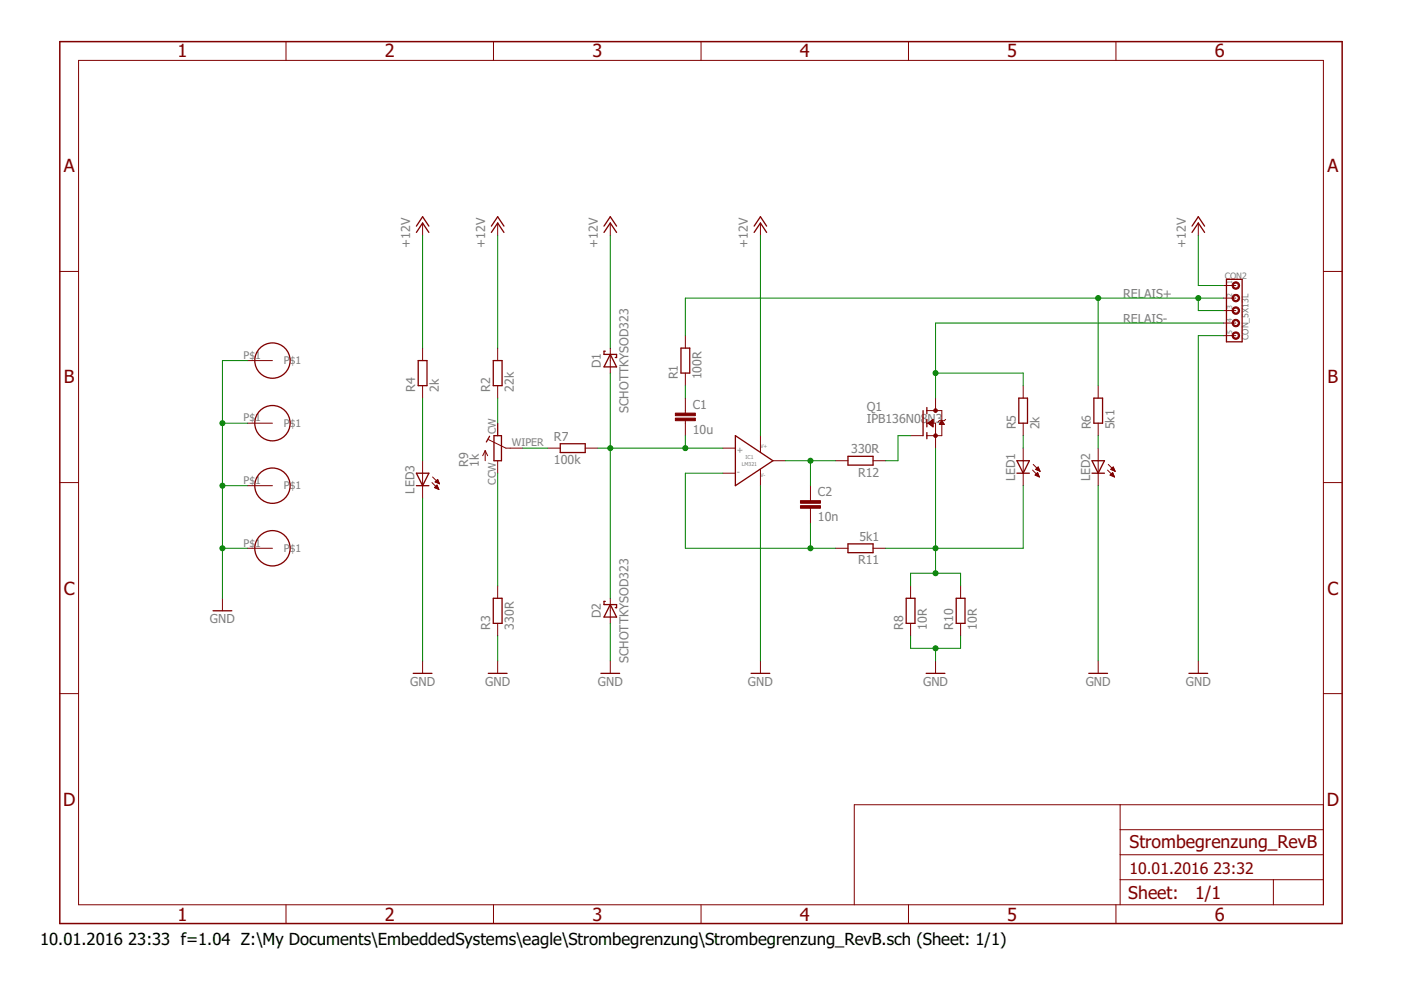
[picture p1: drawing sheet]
<svg xmlns="http://www.w3.org/2000/svg" width="297mm" height="210mm" viewBox="0 0 297 210" stroke-linecap="round" stroke-linejoin="round" font-family="sans-serif">
<g fill="none" stroke="#800000" stroke-width=".21">
<path d="M16.7 12.8h263.9v179h-263.9zM60.6 8.8v4M104.6 8.8v4M148.6 8.8v4M192.6 8.8v4M236.6 8.8v4M12.7 57.6h4M89.6 47.3v2.6M105.5 47.3v2.6M129.4 47.3v2.6M161.2 47.3v2.6M254.1 47.3v2.6"/>
<path d="M280.6 57.6h4M52.5 76.5h5.3M89.6 73.8v2.7M105.5 73.8v2.7M129.4 73.8v5.3M145.3 71.2v2.6M145.3 79.1v2.7M259.4 60.5h2.6M259.4 63.2h2.6M259.4 65.8h2.6M259.4 68.5h2.6M259.4 71.2h2.6"/>
<path d="M52.5 89.7h5.3M89.6 81.8v2.6M89.6 97.7v7.9M102.9 95.5v2.2M102.9 95.5l-.6 1.1M102.9 95.5l.5 1.1M103.5 93.2l3.8 1.8h3.5M105.5 81.8v2.6M105.5 89.7v2.7M105.5 97.7v2.6M116.1 95h2.7M124.1 95h2.6"/>
<path d="M145.3 84.4v3.2M145.3 89.2v3.2M153.3 95h2.6M161.2 92.4v3.4M161.2 99.5v3.5M163.9 97.7h2.6M177.1 97.7h2.7M185.1 97.7h2.6M193.1 92.4h2.6M196.5 89.7h1.9v5.3M196.5 87.1h3.2v5.3h-3.2M196.8 89.7l1-.8v1.6z"/>
<path d="M196.8 89.7h1M196.9 89.8h.9M197 89.6h.8M197.1 90h.7M197.1 89.5h.7M197.3 90.1h.5M197.3 89.3h.5M197.4 90.2h.4M197.5 89.2h.3M197.6 90.3h.2M197.7 89h.1M197.8 90.5h.1"/>
<path d="M197.8 88.9h.1M198.4 84.4v2.7M199.2 90h1M199.3 89.8h.8M199.3 89.7h.7M199.4 89.6h.5M199.5 89.5h.4M199.6 89.3h.2M199.7 89.2l.5 .8h-1zM200.5 88.9l-.3 .3h-1l-.3 .3M216.9 81.8v2.6M216.9 89.7v2.7"/>
<path d="M216.9 95v8M218.9 99.7l1.5 1.4M219.1 98.5l1.4 1.4M219.6 99.5l.5-.5 .4 .9zM219.6 99.5h.7M219.7 99.4h.6M219.8 99.6h.6M219.9 99.3h.3M220 99.1h.2M220.1 99.8h.3M220.4 99.9h.1M232.8 81.8v2.6"/>
<path d="M232.8 89.7v2.7M232.8 95v8M234.8 99.7l1.5 1.4M235 98.5l1.4 1.4M235.5 99.5l.5-.5 .4 .9zM235.5 99.5h.7M235.6 99.4h.6M235.7 99.6h.6M235.8 99.3h.3M235.9 99.1h.2M236 99.8h.3M236.3 99.9h.1"/>
<path d="M12.7 102.3h4M52.5 103h5.3M52.5 116.2h5.3M91.6 102.3l1.4 1.5M91.7 101.1l1.5 1.5M92.1 103.4l.5-.6 .4 1zM92.2 103.3h.7M92.3 102.2l.9 .4M92.3 102.2h.7M92.3 103.5h.6M92.3 103.2h.5M92.4 102h.6"/>
<path d="M92.4 103.1h.4M92.5 101.9h.4M92.5 102.3h.6M92.6 102.9h.1M92.6 103.6h.4M92.6 101.8h.2M92.8 101.7h.1M92.8 101.7l.4 .9M92.8 101.7l-.5 .5M92.8 102.4h.3M92.9 103.7h.1M93.1 102.6h.1"/>
<path d="M153.3 100.3h2.6M171.8 103v3.2M171.8 107.8v3.1M177.1 116.2h2.7M185.1 116.2h2.6M219.5 100.7l.5-.5 .4 .9zM219.5 100.6h.7M219.6 100.8h.6M219.6 100.5h.5M219.8 100.4h.3M219.9 100.9h.4M219.9 100.3h.1"/>
<path d="M220.2 101h.1M235.4 100.7l.5-.5 .4 .9zM235.4 100.6h.7M235.5 100.8h.6M235.6 100.5h.4M235.7 100.4h.3M235.8 100.9h.4M235.8 100.3h.1M236.1 101h.1M280.6 102.3h4M47.2 126.9v2.6M105.5 124.2v2.7"/>
<path d="M105.5 132.2v2.6M129.4 126.9v5.3M193.1 124.2v2.7M193.1 132.2v2.6M203.7 124.2v2.7M203.7 132.2v2.6M12.7 147.1h4M89.6 140.1v2.7M105.5 140.1v2.7M129.4 140.1v2.7M161.2 140.1v2.7M198.4 140.1v2.7"/>
<path d="M232.8 140.1v2.7M254.1 140.1v2.7M280.6 147.1h4M237.5 170.6v21.2M237.5 175.9h43.1M280.6 170.6h-99.5v21.2M60.6 191.8v4M104.6 191.8v4M148.6 191.8v4M192.6 191.8v4M236.6 191.8v4M237.5 186.5h43.1"/>
<path d="M237.5 181.2h43.1M270 186.5v5.3"/>
</g>
<path d="M12.7 8.8h271.9v187h-271.9z" fill="none" stroke="#800000" stroke-width=".32"/>
<g fill="none" stroke="#800000" stroke-width=".28">
<path d="M88.3 49.3l1.3-2 1.3 2M88.3 47.9l1.3-1.9 1.3 1.9M104.2 49.3l1.3-2 1.3 2M104.2 47.9l1.3-1.9 1.3 1.9M128.1 49.3l1.3-2 1.3 2M128.1 47.9l1.3-1.9 1.3 1.9M159.9 49.3l1.3-2 1.3 2M159.9 47.9l1.3-1.9 1.3 1.9M252.7 49.3l1.4-2 1.3 2M252.7 47.9l1.4-1.9 1.3 1.9M260 59.2h3.4v13.3h-3.4zM88.7 76.5h1.8v5.3h-1.8z"/>
<path d="M104.6 76.5h1.8v5.3h-1.8zM128.3 74.5h-.2v.6h2.6v.7h-.2M129.4 75.1l1.3 2.7h-2.6zM144.4 73.8h1.8v5.3h-1.8zM103.8 92.5l-.7 1.2M104.7 92.4h1.6v5.3h-1.6zM118.8 94.1h5.3v1.8h-5.3zM155.9 92.4l8 5.3-8 5.3zM179.8 96.8h5.3v1.8h-5.3zM195.7 87.1v5.3M196.5 86.4v1.3M196.5 88.9v1.6"/>
<path d="M196.5 91.7v1.3M215.6 97.7h2.6l-1.3 2.6zM216 84.4h1.8v5.3h-1.8zM231.5 97.7h2.7l-1.4 2.6zM231.9 84.4h1.9v5.3h-1.9zM88.3 100.3h2.6l-1.3 2.7zM88.3 103h2.6M179.8 115.3h5.3v1.9h-5.3zM215.6 100.3h2.6M231.5 100.3h2.7M45.2 129.5h3.9M104.6 126.9h1.8v5.3h-1.8z"/>
<path d="M128.3 127.5h-.2v.7h2.6v.6h-.2M129.4 128.2l1.3 2.6h-2.6zM192.1 126.9h1.9v5.3h-1.9zM202.7 126.9h1.9v5.3h-1.9zM87.6 142.8h4M103.5 142.8h4M127.4 142.8h4M159.2 142.8h4M196.4 142.8h3.9M230.8 142.8h4M252.1 142.8h4"/>
<circle cx="57.8" cy="76.5" r="3.7"/>
<circle cx="57.8" cy="89.7" r="3.7"/>
<circle cx="57.8" cy="103" r="3.7"/>
<circle cx="57.8" cy="116.2" r="3.7"/>
</g>
<g fill="#800000" stroke="#800000" stroke-width=".21">
<path d="M143.2 88.6h4.2v.6h-4.2z"/>
<path d="M143.2 87.6h4.2v.5h-4.2z"/>
<path d="M169.7 107.2h4.2v.6h-4.2z"/>
<path d="M169.7 106.2h4.2v.5h-4.2z"/>
</g>
<g fill="#800000" stroke="#800000" stroke-width=".21">
<path d="M261.4 60a.8 .8 0 0 1 1.3 .1 .8 .8 0 0 1-.5 1.2 .8 .8 0 0 1-1-.8h.3a.53 .53 0 0 1 .8-.4 .53 .53 0 0 1 .1 .9 .53 .53 0 0 1-.9-.3v-.2h-.3z" fill-rule="evenodd"/>
<path d="M261.4 62.7a.8 .8 0 0 1 1.3 .1 .8 .8 0 0 1-.4 1.2 .8 .8 0 0 1-1.1-.8h.3a.53 .53 0 0 1 .8-.5 .53 .53 0 0 1 .1 .9 .53 .53 0 0 1-.9-.2v-.2h-.3z" fill-rule="evenodd"/>
<path d="M261.4 65.3a.8 .8 0 0 1 1.3 .1 .8 .8 0 0 1-.5 1.2 .8 .8 0 0 1-1-.8h.3a.53 .53 0 0 1 .8-.4 .53 .53 0 0 1 .1 .9 .53 .53 0 0 1-.9-.3v-.2h-.3z" fill-rule="evenodd"/>
<path d="M261.4 68a.8 .8 0 0 1 1.3 .1 .8 .8 0 0 1-.5 1.2 .8 .8 0 0 1-1-.8h.3a.53 .53 0 0 1 .8-.4 .53 .53 0 0 1 .1 .8 .53 .53 0 0 1-.9-.2v-.2h-.3z" fill-rule="evenodd"/>
<path d="M261.4 70.6a.8 .8 0 0 1 1.3 .1 .8 .8 0 0 1-.5 1.2 .8 .8 0 0 1-1-.7h.3a.53 .53 0 0 1 .8-.5 .53 .53 0 0 1 .1 .9 .53 .53 0 0 1-.9-.3v-.1h-.3z" fill-rule="evenodd"/>
<circle cx="198.4" cy="92.4" r=".38"/>
<circle cx="198.4" cy="87.1" r=".38"/>
</g>
<g fill="none" stroke="#008000" stroke-width=".21">
<path d="M89.6 49.9v23.9M105.5 49.9v23.9M129.4 49.9v23.9M161.2 49.9v42.5M254.1 49.9v10.6h5.3M52.5 76.5h-5.3v50.4M129.4 79.1v47.8M198.4 79.1h18.5v2.7M232.8 63.2v18.6M254.1 63.2v2.6h5.3M259.4 63.2h-114.1v8M259.4 71.2h-5.3v68.9"/>
<path d="M259.4 68.5h-61v15.9M47.2 89.7h5.3M89.6 84.4v13.3M105.5 84.4v5.3M110.8 95h5.3M126.7 95h26.6M145.3 81.8v2.6M145.3 92.4v2.6M166.5 97.7h10.6M171.8 97.7v5.3M193.1 92.4h-2.7v5.3h-2.7M198.4 95v26.5"/>
<path d="M216.9 92.4v2.6M232.8 92.4v2.6M47.2 116.2h5.3M47.2 103h5.3M89.6 105.6v34.5M105.5 100.3v23.9M153.3 100.3h-8v15.9h31.8M161.2 103v37.1M171.8 110.9v5.3M216.9 103v13.2h-29.2M232.8 103v37.1M105.5 134.8v5.3"/>
<path d="M129.4 132.2v7.9M193.1 134.8v2.7h10.6v-2.7M193.1 124.2v-2.7h10.6v2.7M198.4 137.5v2.6"/>
</g>
<g fill="#008000" stroke="#008000" stroke-width=".21">
<circle cx="254.1" cy="63.2" r=".53"/>
<circle cx="232.8" cy="63.2" r=".53"/>
<circle cx="47.2" cy="89.7" r=".53"/>
<circle cx="47.2" cy="103" r=".53"/>
<circle cx="47.2" cy="116.2" r=".53"/>
<circle cx="198.4" cy="137.5" r=".53"/>
<circle cx="198.4" cy="116.2" r=".53"/>
<circle cx="198.4" cy="121.5" r=".53"/>
<circle cx="198.4" cy="79.1" r=".53"/>
<circle cx="145.3" cy="95" r=".53"/>
<circle cx="129.4" cy="95" r=".53"/>
<circle cx="171.8" cy="116.2" r=".53"/>
<circle cx="171.8" cy="97.7" r=".53"/>
</g>
<g font-size="3.9" fill="#800000">
<text x="37.6" y="12.2">1</text>
<text x="81.6" y="12.2">2</text>
<text x="125.6" y="12.2">3</text>
<text x="169.6" y="12.2">4</text>
<text x="213.6" y="12.2">5</text>
<text x="257.6" y="12.2">6</text>
<text x="13.5" y="36.5">A</text>
<text x="281.4" y="36.5">A</text>
<text x="13.5" y="81.3">B</text>
<text x="281.5" y="81.3">B</text>
<text x="13.5" y="126.1">C</text>
<text x="281.4" y="126.1">C</text>
<text x="13.4" y="170.8">D</text>
<text x="281.3" y="170.8">D</text>
<text x="37.6" y="195.2">1</text>
<text x="81.6" y="195.2">2</text>
<text x="125.6" y="195.2">3</text>
<text x="169.6" y="195.2">4</text>
<text x="213.6" y="195.2">5</text>
<text x="257.6" y="195.2">6</text>
</g>
<g font-size="3.7" fill="#800000">
<text x="239.5" y="179.9">Strombegrenzung_RevB</text>
<text x="239.2" y="190.6">Sheet:</text>
<text x="253.4" y="190.5">1/1</text>
</g>
<g font-size="3.5">
<text x="8.5" y="200.4">10.01.2016</text>
<text x="27.2" y="200.4">23:33 f=1.04 Z:\My Documents\EmbeddedSystems\eagle\Strombegrenzung\Strombegrenzung_RevB.sch (Sheet: 1/1)</text>
</g>
<g font-size="3.4" fill="#800000">
<text x="239.5" y="185.2">10.01.2016</text>
<text x="257.3" y="185.2">23:32</text>
</g>
<g font-size="2.6" fill="#808080">
<text x="87" y="52.6" transform="rotate(-90 87 52.6)">+12V</text>
<text x="102.9" y="52.6" transform="rotate(-90 102.9 52.6)">+12V</text>
<text x="126.7" y="52.6" transform="rotate(-90 126.7 52.6)">+12V</text>
<text x="158.6" y="52.6" transform="rotate(-90 158.6 52.6)">+12V</text>
<text x="251.4" y="52.6" transform="rotate(-90 251.4 52.6)">+12V</text>
<text x="238.1" y="63.2">RELAIS+</text>
<text x="238.1" y="68.5">RELAIS-</text>
<text x="88" y="83.1" transform="rotate(-90 88 83.1)">R4</text>
<text x="93.1" y="83.1" transform="rotate(-90 93.1 83.1)">2k</text>
<text x="104" y="83.1" transform="rotate(-90 104 83.1)">R2</text>
<text x="109" y="83.1" transform="rotate(-90 109 83.1)">22k</text>
<text x="127.4" y="78.1" transform="rotate(-90 127.4 78.1)">D1</text>
<text x="143.7" y="80.4" transform="rotate(-90 143.7 80.4)">R1</text>
<text x="148.8" y="80.4" transform="rotate(-90 148.8 80.4)">100R</text>
<text x="133.2" y="87.5" transform="rotate(-90 133.2 87.5)">SCHOT KYSOD323</text>
<text x="146.9" y="86.7">C1</text>
<text x="183.8" y="89.7">IPB136N08N3</text>
<text x="183.8" y="87.1">Q1</text>
<text x="117.5" y="93.5">R7</text>
<text x="146.9" y="92">10u</text>
<text x="215.4" y="91" transform="rotate(-90 215.4 91)">R5</text>
<text x="220.4" y="91" transform="rotate(-90 220.4 91)">2k</text>
<text x="231.3" y="91" transform="rotate(-90 231.3 91)">R6</text>
<text x="236.3" y="91" transform="rotate(-90 236.3 91)">5k1</text>
<text x="99.3" y="99" transform="rotate(-90 99.3 99)">R9</text>
<text x="101.5" y="99" transform="rotate(-90 101.5 99)">1k</text>
<text x="117.5" y="98.5">100k</text>
<text x="180.5" y="96.1">330R</text>
<text x="181.9" y="101.1">R12</text>
<text x="87.9" y="104.7" transform="rotate(-90 87.9 104.7)">LED3</text>
<text x="173.4" y="105.2">C2</text>
<text x="215.2" y="102" transform="rotate(-90 215.2 102)">LED1</text>
<text x="231.1" y="102" transform="rotate(-90 231.1 102)">LED2</text>
<text x="173.4" y="110.5">10n</text>
<text x="181.9" y="119.7">R11</text>
<text x="182.2" y="114.7">5k1</text>
<text x="127.4" y="131.1" transform="rotate(-90 127.4 131.1)">D2</text>
<text x="44.5" y="132.2">GND</text>
<text x="104" y="133.5" transform="rotate(-90 104 133.5)">R3</text>
<text x="109" y="133.5" transform="rotate(-90 109 133.5)">330R</text>
<text x="191.5" y="133.5" transform="rotate(-90 191.5 133.5)">R8</text>
<text x="196.5" y="133.5" transform="rotate(-90 196.5 133.5)">10R</text>
<text x="202.1" y="133.5" transform="rotate(-90 202.1 133.5)">R10</text>
<text x="207.1" y="133.5" transform="rotate(-90 207.1 133.5)">10R</text>
<text x="133.2" y="140.6" transform="rotate(-90 133.2 140.6)">SCHOT KYSOD323</text>
<text x="87" y="145.4">GND</text>
<text x="102.9" y="145.4">GND</text>
<text x="126.7" y="145.4">GND</text>
<text x="158.6" y="145.4">GND</text>
<text x="195.7" y="145.4">GND</text>
<text x="230.2" y="145.4">GND</text>
<text x="251.4" y="145.4">GND</text>
</g>
<g font-size="2.2" fill="#808080">
<text x="51.6" y="76.1">P$1</text>
<text x="60.2" y="77.3">P$1</text>
<text x="51.6" y="89.3">P$1</text>
<text x="60.2" y="90.5">P$1</text>
<text x="105.1" y="92" transform="rotate(-90 105.1 92)">CW</text>
<text x="108.5" y="94.7">WIPER</text>
<text x="51.6" y="102.6">P$1</text>
<text x="60.2" y="103.8">P$1</text>
<text x="105.1" y="102.8" transform="rotate(-90 105.1 102.8)">CCW</text>
<text x="51.6" y="115.9">P$1</text>
<text x="60.2" y="117">P$1</text>
</g>
<g font-size="1.9" fill="#808080">
<text x="259.7" y="59.2">CON2</text>
<text x="264.7" y="72.1" transform="rotate(-90 264.7 72.1)">CON_5X13L</text>
<text x="156.2" y="96">+</text>
<text x="156.2" y="100.7">-</text>
</g>
<g font-size="1.5" fill="#808080">
<text x="261.2" y="65.6" transform="rotate(-90 261.2 65.6)">3</text>
<text x="261.2" y="62.9" transform="rotate(-90 261.2 62.9)">2</text>
<text x="261.2" y="60.3" transform="rotate(-90 261.2 60.3)">1</text>
<text x="261.2" y="70.9" transform="rotate(-90 261.2 70.9)">5</text>
<text x="261.2" y="68.2" transform="rotate(-90 261.2 68.2)">4</text>
</g>
<g font-size="1.1" fill="#808080">
<text x="161.2" y="95">V+</text>
<text x="157.3" y="98.8">LM321</text>
<text x="158.1" y="97.3">IC1</text>
<text x="161.2" y="101.1">V-</text>
</g>
</svg>
